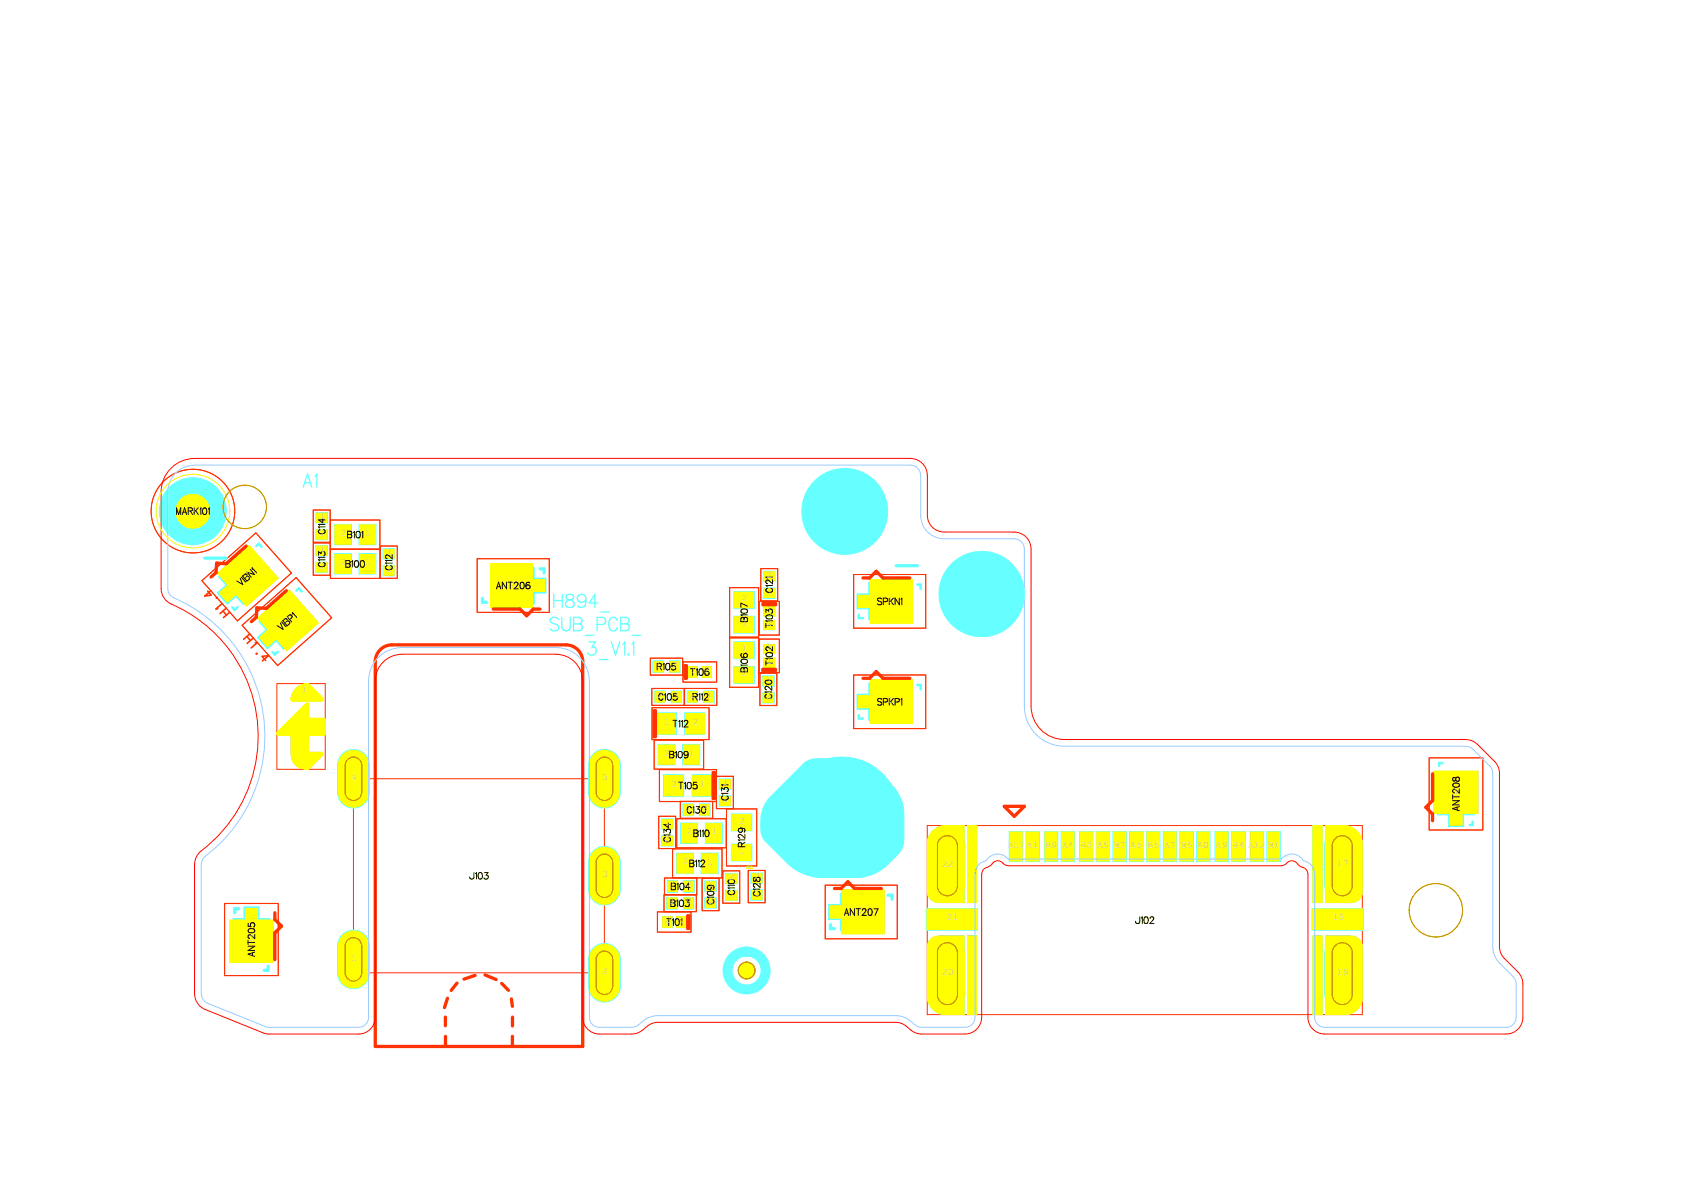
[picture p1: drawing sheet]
<svg xmlns="http://www.w3.org/2000/svg" width="297mm" height="210mm" viewBox="0 0 297 210" stroke-linecap="round" stroke-linejoin="round" font-family="sans-serif">
<!-- layer: 1 -->
<g fill="none" stroke="#f30" stroke-width=".18">
<path d="M55.2 95.7h3v5.7h-3zM55.2 89.9h3v5.7h-3zM55.3 95.7h2.9v5.7h-2.9zM55.3 89.9h2.9v5.7h-2.9zM58.3 91.7h8.7v5.1h-8.7zM58.3 96.8h8.7v5.2h-8.7zM58.3 96.9h8.7v5.1h-8.7zM67.1 96.3h3v5.7h-3zM67.1 96.3h2.9v5.7h-2.9zM84.1 98.5h12.8v9.5h-12.8zM84.2 98.5h12.7v9.5h-12.7zM35.6 102.4l9.5-8.5 6.3 7.1-9.5 8.5z"/>
<path d="M35.6 102.4l9.5-8.4 6.3 7-9.5 8.4zM42.7 110.3l9.5-8.5 6.3 7.1-9.5 8.5zM42.7 110.2l9.5-8.4 6.3 7.1-9.5 8.4zM114.7 116h5.7v3h-5.7zM114.7 116.1h5.7v2.9h-5.7zM120.4 116.7h6v3.6h-6zM120.5 116.7h5.9v3.6h-5.9zM128.7 112.4h5.1v8.8h-5.1zM128.7 103.6h5.1v8.7h-5.1zM128.7 112.5h5.1v8.7h-5.1zM133.9 112.7h3.6v5.9h-3.6zM133.9 106h3.6v6h-3.6z"/>
<path d="M133.9 112.7h3.5v5.9h-3.5zM133.9 106.1h3.5v5.9h-3.5zM134 118.7h3v5.7h-3zM134.2 100.2h3v5.8h-3zM134.2 100.3h2.9v5.6h-2.9zM150.5 119h12.8v9.5h-12.8zM150.5 101.3h12.8v9.5h-12.8zM150.6 119h12.6v9.4h-12.6zM150.6 101.3h12.6v9.4h-12.6zM48.8 120.5h8.6v15.1h-8.6zM62.3 137.3h44.3v34.2h-44.3zM115 121.4h5.7v3h-5.7z"/>
<path d="M115 124.8h10.1v5.6h-10.1zM115 124.8h10v5.6h-10zM115.4 130.5h8.7v5.1h-8.7zM116.3 135.7h10.1v5.6h-10.1zM116.3 135.7h10v5.6h-10zM120.7 121.4h5.7v3h-5.7zM126.3 136.9h3v5.7h-3zM126.4 136.9h2.9v5.7h-2.9zM252 133.6h9.5v12.7h-9.5zM39.6 159.3h9.5v12.7h-9.5zM116.2 143.9h3v5.7h-3zM116.2 143.9h2.9v5.7h-2.9z"/>
<path d="M117.1 157.7h5.7v3.1h-5.7zM117.1 157.8h5.7v2.9h-5.7zM117.2 154.8h5.7v3h-5.7zM118.6 149.6h8.8v5.2h-8.8zM118.6 149.7h8.7v5.1h-8.7zM119.3 144.3h8.8v5.2h-8.8zM119.4 144.4h8.7v5.1h-8.7zM120 141.3h5.7v3h-5.7zM123.8 154.9h3v5.7h-3zM123.8 154.9h3v5.6h-3zM127.5 153.5h3v5.8h-3zM127.5 153.6h2.9v5.6h-2.9z"/>
<path d="M128.1 142.6h5.4v10.1h-5.4zM128.1 142.6h5.3v10.1h-5.3zM131.9 153.5h3.1v5.7h-3.1zM132 153.5h2.9v5.7h-2.9zM145.5 156.1h12.8v9.4h-12.8zM145.5 156.1h12.7v9.4h-12.7zM163.5 145.6h76.8v33.3h-76.8zM115.9 160.8h6v3.6h-6zM116 160.8h5.8v3.5h-5.8z"/>
<circle cx="34" cy="90.1" r="7.4"/>
</g>
<g fill="#f00" stroke="#f00" stroke-width=".18">
<path d="M234.6 146.9a2.95 2.95 0 0 1 3.2-.7 2.95 2.95 0 0 1 1.9 2.8v7a2.95 2.95 0 0 1-3 3 2.95 2.95 0 0 1-2.9-3v-7a2.93 2.93 0 0 1 .8-2.1z" fill-rule="evenodd"/>
<path d="M234.6 166a2.96 2.96 0 0 1 3.2-.6 2.96 2.96 0 0 1 1.9 2.7v7.1a2.95 2.95 0 0 1-3 3 2.95 2.95 0 0 1-2.9-3v-7.1a3 3 0 0 1 .8-2.1z" fill-rule="evenodd"/>
<path d="M165 166a2.97 2.97 0 0 1 3.2-.6 2.97 2.97 0 0 1 1.8 2.7v7.1a2.95 2.95 0 0 1-2.9 3 2.95 2.95 0 0 1-3-3v-7.1a3 3 0 0 1 .9-2.1z" fill-rule="evenodd"/>
<path d="M164.8 147.2a2.97 2.97 0 0 1 3.3-.9 2.97 2.97 0 0 1 1.9 2.8v7.1a2.95 2.95 0 0 1-2.9 2.9 2.95 2.95 0 0 1-3-2.9v-7.1a3 3 0 0 1 .7-1.9z" fill-rule="evenodd"/>
<path d="M104.6 167.4a2.66 2.66 0 0 1 2.9-.7 2.66 2.66 0 0 1 1.8 2.5v4.7a2.65 2.65 0 0 1-2.7 2.6 2.65 2.65 0 0 1-2.7-2.6v-4.7a2.73 2.73 0 0 1 .7-1.8z" fill-rule="evenodd"/>
<path d="M104.6 150.3a2.66 2.66 0 0 1 2.9-.7 2.66 2.66 0 0 1 1.8 2.4v4.8a2.65 2.65 0 0 1-2.7 2.6 2.65 2.65 0 0 1-2.7-2.6v-4.8a2.73 2.73 0 0 1 .7-1.7z" fill-rule="evenodd"/>
<path d="M104.6 133.2a2.66 2.66 0 0 1 2.9-.8 2.66 2.66 0 0 1 1.8 2.5v4.8a2.65 2.65 0 0 1-2.7 2.6 2.65 2.65 0 0 1-2.7-2.6v-4.8a2.73 2.73 0 0 1 .7-1.7z" fill-rule="evenodd"/>
<path d="M60.5 133.1a2.66 2.66 0 0 1 2.9-.6 2.66 2.66 0 0 1 1.6 2.4v4.8a2.65 2.65 0 0 1-2.7 2.6 2.65 2.65 0 0 1-2.6-2.6v-4.8a2.65 2.65 0 0 1 .8-1.8z" fill-rule="evenodd"/>
<path d="M60.5 164.9a2.66 2.66 0 0 1 2.9-.6 2.66 2.66 0 0 1 1.6 2.5v4.7a2.65 2.65 0 0 1-2.7 2.7 2.65 2.65 0 0 1-2.6-2.7v-4.7a2.65 2.65 0 0 1 .8-1.9z" fill-rule="evenodd"/>
<circle cx="131.7" cy="171.1" r="1.48"/>
</g>
<g fill="#6ff" stroke="#6ff" stroke-width=".18">
<path d="M151.1 122.4h2.1v-1.9h7.1v6.5h-7.1v-1.9h-2.1z" fill-rule="evenodd"/>
<path d="M63.3 92.5h3v3.5h-3z" fill-rule="evenodd"/>
<path d="M59 92.5h3v3.5h-3z" fill-rule="evenodd"/>
<path d="M120.4 131.3h3v3.5h-3z" fill-rule="evenodd"/>
<path d="M116.1 131.3h2.9v3.5h-2.9z" fill-rule="evenodd"/>
<path d="M129 148.8h3.6v3h-3.6z" fill-rule="evenodd"/>
<path d="M129 143.5h3.6v3h-3.6z" fill-rule="evenodd"/>
<path d="M119.3 150.4h3v3.6h-3z" fill-rule="evenodd"/>
<path d="M123.6 150.4h3v3.6h-3z" fill-rule="evenodd"/>
<path d="M211 146.6h2.4v5.3h-2.4z" fill-rule="evenodd"/>
<path d="M220.5 146.6h2.3v5.3h-2.3z" fill-rule="evenodd"/>
<path d="M223.4 146.6h2.4v5.3h-2.4z" fill-rule="evenodd"/>
<path d="M178 146.6h2.4v5.3h-2.4z" fill-rule="evenodd"/>
<path d="M180.9 146.6h2.4v5.3h-2.4z" fill-rule="evenodd"/>
<path d="M190.4 146.6h2.3v5.3h-2.3z" fill-rule="evenodd"/>
<path d="M233.8 145.6h3.2a3.2 3.2 0 0 1 3.2 3.2v8.4a1.9 1.9 0 0 1-1.8 1.9h-4.6z" fill-rule="evenodd"/>
<path d="M231.5 145.6h1.7v13.5h-1.7z" fill-rule="evenodd"/>
<path d="M234.5 146.9a3.1 3.1 0 0 1 3.4-.7 3.1 3.1 0 0 1 1.9 2.9v6.8a3.1 3.1 0 0 1-3.1 3.1 3.1 3.1 0 0 1-3.1-3.1v-6.8a3.2 3.2 0 0 1 .9-2.2z" fill-rule="evenodd"/>
<path d="M231.4 160.2h9v3.8h-9z" fill-rule="evenodd"/>
<path d="M231.5 165h1.7v13.9h-1.7z" fill-rule="evenodd"/>
<path d="M233.8 165h4.5a1.98 1.98 0 0 1 1.9 2v8.8a3 3 0 0 1-3 3.1h-3.4z" fill-rule="evenodd"/>
<path d="M234.5 166.1a3.1 3.1 0 0 1 3.4-.7 3.1 3.1 0 0 1 1.9 2.9v6.8a3.1 3.1 0 0 1-3.1 3.1 3.1 3.1 0 0 1-3.1-3.1v-6.8a3.2 3.2 0 0 1 .9-2.2z" fill-rule="evenodd"/>
<path d="M170.6 165h1.6v13.9h-1.6z" fill-rule="evenodd"/>
<path d="M164.2 165.6l.8-.5 .5-.1h4.5v13.9h-3.2a3.2 3.2 0 0 1-3.3-3.3v-8.6a1.89 1.89 0 0 1 .7-1.4z" fill-rule="evenodd"/>
<path d="M164.9 166.1a3.1 3.1 0 0 1 3.4-.7 3.1 3.1 0 0 1 1.9 2.9v6.8a3.1 3.1 0 0 1-3.1 3.1 3.1 3.1 0 0 1-3.1-3.1v-6.8a3 3 0 0 1 .9-2.2z" fill-rule="evenodd"/>
<path d="M163.4 160.2h9v3.8h-9z" fill-rule="evenodd"/>
<path d="M164.4 146.6a3.2 3.2 0 0 1 2.4-1h3.2v13.5h-4.5a1.98 1.98 0 0 1-2-2v-8.3a3.3 3.3 0 0 1 .9-2.2z" fill-rule="evenodd"/>
<path d="M170.6 145.6h1.6v13.5h-1.6z" fill-rule="evenodd"/>
<path d="M164.9 147.1a3.1 3.1 0 0 1 3.4-.7 3.1 3.1 0 0 1 1.9 2.8v6.8a3.1 3.1 0 0 1-3.1 3.1 3.1 3.1 0 0 1-3.1-3.1v-6.8a3 3 0 0 1 .9-2.1z" fill-rule="evenodd"/>
<path d="M199.2 146.6h2.4v5.3h-2.4z" fill-rule="evenodd"/>
<path d="M196.3 146.6h2.3v5.3h-2.3z" fill-rule="evenodd"/>
<path d="M193.3 146.6h2.4v5.3h-2.4z" fill-rule="evenodd"/>
<path d="M187.1 146.6h2.4v5.3h-2.4z" fill-rule="evenodd"/>
<path d="M184.2 146.6h2.3v5.3h-2.3z" fill-rule="evenodd"/>
<path d="M217.2 146.6h2.4v5.3h-2.4z" fill-rule="evenodd"/>
<path d="M214.3 146.6h2.3v5.3h-2.3z" fill-rule="evenodd"/>
<path d="M208.1 146.6h2.3v5.3h-2.3z" fill-rule="evenodd"/>
<path d="M205.1 146.6h2.4v5.3h-2.4z" fill-rule="evenodd"/>
<path d="M202.2 146.6h2.4v5.3h-2.4z" fill-rule="evenodd"/>
<path d="M120.8 125.7h3.5v3.8h-3.5z" fill-rule="evenodd"/>
<path d="M115.7 125.7h3.6v3.8h-3.6z" fill-rule="evenodd"/>
<path d="M43 159.9h2.7v2.1h1.9v7.1h-6.5v-7.1h1.9z" fill-rule="evenodd"/>
<path d="M87.1 100h7.1v1.9h2.1v2.7h-2.1v1.9h-7.1z" fill-rule="evenodd"/>
<path d="M146.1 159.5h2.1v-2h7.1v6.5h-7.1v-1.9h-2.1z" fill-rule="evenodd"/>
<path d="M253.5 136.6h6.5v7.1h-1.9v2h-2.7v-2h-1.9z" fill-rule="evenodd"/>
<path d="M104.6 167.2a2.8 2.8 0 0 1 3.1-.6 2.8 2.8 0 0 1 1.7 2.6v4.7a2.8 2.8 0 0 1-2.8 2.8 2.8 2.8 0 0 1-2.8-2.8v-4.7a2.85 2.85 0 0 1 .8-2z" fill-rule="evenodd"/>
<path d="M104.6 150.1a2.8 2.8 0 0 1 3.1-.6 2.8 2.8 0 0 1 1.7 2.5v4.8a2.8 2.8 0 0 1-2.8 2.8 2.8 2.8 0 0 1-2.8-2.8v-4.8a2.85 2.85 0 0 1 .8-1.9z" fill-rule="evenodd"/>
<path d="M104.6 133a2.8 2.8 0 0 1 3.1-.6 2.8 2.8 0 0 1 1.7 2.5v4.8a2.8 2.8 0 0 1-2.8 2.8 2.8 2.8 0 0 1-2.8-2.8v-4.8a2.85 2.85 0 0 1 .8-1.9z" fill-rule="evenodd"/>
<path d="M60.5 132.8a2.8 2.8 0 0 1 3-.4 2.8 2.8 0 0 1 1.6 2.5v4.8a2.8 2.8 0 0 1-2.8 2.8 2.8 2.8 0 0 1-2.8-2.8v-4.8a2.74 2.74 0 0 1 1-2.1z" fill-rule="evenodd"/>
<path d="M60.4 164.8a2.8 2.8 0 0 1 3-.6 2.8 2.8 0 0 1 1.7 2.6v4.7a2.8 2.8 0 0 1-2.8 2.8 2.8 2.8 0 0 1-2.8-2.8v-4.7a2.72 2.72 0 0 1 .9-2z" fill-rule="evenodd"/>
<path d="M38.6 101.7l5.3-4.7 4.3 4.9-5.3 4.7-1.3-1.5-1.5 1.4-1.8-2 1.6-1.3z" fill-rule="evenodd"/>
<path d="M122.1 136.6h3.5v3.8h-3.5z" fill-rule="evenodd"/>
<path d="M117 136.6h3.6v3.8h-3.6z" fill-rule="evenodd"/>
<path d="M52.2 121.5a2.66 2.66 0 0 1 2.2-.9l2.5 2.5v.4l-5.3 .1-.2-.1-.1-.3a2.96 2.96 0 0 1 .9-1.7z" fill-rule="evenodd"/>
<path d="M48.9 129.1l5.2-5.1h.3l.1 2.6 2.6 .1 .2 .1v2.7l-.2 .2h-2.5l-.2 .2v2.6l.2 .2 2-.1 .3 .3v.3l-2.5 2.4a2.71 2.71 0 0 1-3-2.9l-.1-2.9-.2-.1h-2l-.3-.3z" fill-rule="evenodd"/>
<path d="M129.4 117.5h3.6v3h-3.6z" fill-rule="evenodd"/>
<path d="M129.4 113.2h3.6v3h-3.6z" fill-rule="evenodd"/>
<path d="M45.7 109.6l5.3-4.7 4.3 4.9-5.3 4.7-1.3-1.5-1.5 1.4-1.8-2 1.6-1.4z" fill-rule="evenodd"/>
<path d="M151.1 104.7h2.1v-1.9h7.1v6.5h-7.1v-1.9h-2.1z" fill-rule="evenodd"/>
<path d="M129.4 108.7h3.6v2.9h-3.6z" fill-rule="evenodd"/>
<path d="M129.4 104.3h3.6v3h-3.6z" fill-rule="evenodd"/>
<path d="M63.3 97.6h3v3.6h-3z" fill-rule="evenodd"/>
<path d="M59 97.6h3v3.6h-3z" fill-rule="evenodd"/>
<path d="M124.4 145.1h3v3.6h-3z" fill-rule="evenodd"/>
<path d="M120 145.1h3v3.6h-3z" fill-rule="evenodd"/>
<path d="M141.6 134.7a3.3 3.3 0 0 1 2.3-.9h6a6.5 6.5 0 0 1 4.6 1.9l2.8 2.7a7.3 7.3 0 0 1 2.1 5.2v4.3a3.7 3.7 0 0 1-1.1 2.8 10.5 10.5 0 0 1-5.3 3.8l-1.4 .2h-6.4a8.9 8.9 0 0 1-6.4-2.6l-3.8-3.8a2.77 2.77 0 0 1-.8-2 7.5 7.5 0 0 1 .8-4.6l.9-1.2z" fill-rule="evenodd"/>
<circle cx="34" cy="90.1" r="5.9"/>
<circle cx="131.7" cy="171.1" r="1.48"/>
<circle cx="148.5" cy="143.7" r="10.2"/>
<circle cx="173.1" cy="104.7" r="7.5"/>
<circle cx="149" cy="90.2" r="7.6"/>
</g>
<g fill="#ff0" stroke="#ff0" stroke-width=".18">
<path d="M153.5 119.9h7.4v7.7h-7.4v-2.8h-2.1v-2.1h2.1z" fill-rule="evenodd"/>
<path d="M63.5 92.6h2.7v3.3h-2.7z" fill-rule="evenodd"/>
<path d="M59.1 92.6h2.7v3.3h-2.7z" fill-rule="evenodd"/>
<path d="M131.7 152.6h.5v.5h-.5z" fill-rule="evenodd"/>
<path d="M132.2 152.6h.4v.5h-.4z" fill-rule="evenodd"/>
<path d="M120.6 131.4h2.6v3.3h-2.6z" fill-rule="evenodd"/>
<path d="M116.2 131.4h2.7v3.3h-2.7z" fill-rule="evenodd"/>
<path d="M129.1 149h3.3v2.7h-3.3z" fill-rule="evenodd"/>
<path d="M129.1 143.7h3.3v2.6h-3.3z" fill-rule="evenodd"/>
<path d="M119.5 150.6h2.6v3.3h-2.6z" fill-rule="evenodd"/>
<path d="M123.8 150.6h2.7v3.3h-2.7z" fill-rule="evenodd"/>
<path d="M211.2 146.7h2.1v5h-2.1z" fill-rule="evenodd"/>
<path d="M220.6 146.7h2.1v5h-2.1z" fill-rule="evenodd"/>
<path d="M223.6 146.7h2v5h-2z" fill-rule="evenodd"/>
<path d="M178.1 146.7h2.1v5h-2.1z" fill-rule="evenodd"/>
<path d="M181.1 146.7h2.1v5h-2.1z" fill-rule="evenodd"/>
<path d="M190.5 146.7h2.1v5h-2.1z" fill-rule="evenodd"/>
<path d="M231.5 160.3h8.8v3.6h-8.8z" fill-rule="evenodd"/>
<path d="M163.5 160.3h8.8v3.6h-8.8z" fill-rule="evenodd"/>
<path d="M199.4 146.7h2.1v5h-2.1z" fill-rule="evenodd"/>
<path d="M196.4 146.7h2.1v5h-2.1z" fill-rule="evenodd"/>
<path d="M193.5 146.7h2v5h-2z" fill-rule="evenodd"/>
<path d="M187.3 146.7h2.1v5h-2.1z" fill-rule="evenodd"/>
<path d="M184.3 146.7h2.1v5h-2.1z" fill-rule="evenodd"/>
<path d="M217.4 146.7h2v5h-2z" fill-rule="evenodd"/>
<path d="M214.4 146.7h2.1v5h-2.1z" fill-rule="evenodd"/>
<path d="M208.2 146.7h2.1v5h-2.1z" fill-rule="evenodd"/>
<path d="M205.3 146.7h2v5h-2z" fill-rule="evenodd"/>
<path d="M202.3 146.7h2.1v5h-2.1z" fill-rule="evenodd"/>
<path d="M120.9 125.8h3.3v3.6h-3.3z" fill-rule="evenodd"/>
<path d="M115.9 125.8h3.2v3.6h-3.2z" fill-rule="evenodd"/>
<path d="M40.5 162.3h2.8v-2.1h2.1v2.1h2.8v7.3h-7.7z" fill-rule="evenodd"/>
<path d="M86.5 99.4h7.4v2.8h2.1v2.1h-2.1v2.8h-7.4z" fill-rule="evenodd"/>
<path d="M148.5 157h7.4v7.6h-7.4v-2.8h-2.1v-2h2.1z" fill-rule="evenodd"/>
<path d="M252.9 136h7.7v7.4h-2.8v2.1h-2.1v-2.1h-2.8z" fill-rule="evenodd"/>
<path d="M38.4 101.1l5.5-4.9 5.1 5.7-5.5 4.9-1.9-2.1-1.5 1.4-1.4-1.6 1.6-1.3z" fill-rule="evenodd"/>
<path d="M122.2 136.7h3.2v3.6h-3.2z" fill-rule="evenodd"/>
<path d="M117.2 136.7h3.2v3.6h-3.2z" fill-rule="evenodd"/>
<path d="M52.2 121.5a2.66 2.66 0 0 1 2.2-.9l2.5 2.5v.4l-5.3 .1-.2-.1-.1-.3a2.96 2.96 0 0 1 .9-1.7z" fill-rule="evenodd"/>
<path d="M48.9 129.1l5.2-5.1h.3l.1 2.6 2.6 .1 .2 .1v2.7l-.2 .2h-2.5l-.2 .2v2.6l.2 .2 2-.1 .3 .3v.3l-2.5 2.4a2.71 2.71 0 0 1-3-2.9l-.1-2.9-.2-.1h-2l-.3-.3z" fill-rule="evenodd"/>
<path d="M129.6 117.7h3.3v2.7h-3.3z" fill-rule="evenodd"/>
<path d="M129.6 113.3h3.3v2.7h-3.3z" fill-rule="evenodd"/>
<path d="M45.5 109l5.5-4.9 5.1 5.7-5.5 4.9-1.9-2.1-1.5 1.4-1.4-1.6 1.6-1.3z" fill-rule="evenodd"/>
<path d="M153.5 102.2h7.4v7.7h-7.4v-2.8h-2.1v-2.1h2.1z" fill-rule="evenodd"/>
<path d="M129.6 108.8h3.3v2.7h-3.3z" fill-rule="evenodd"/>
<path d="M129.6 104.4h3.3v2.7h-3.3z" fill-rule="evenodd"/>
<path d="M63.5 97.8h2.7v3.3h-2.7z" fill-rule="evenodd"/>
<path d="M59.1 97.8h2.7v3.3h-2.7z" fill-rule="evenodd"/>
<path d="M124.5 145.3h2.7v3.3h-2.7z" fill-rule="evenodd"/>
<path d="M120.2 145.3h2.7v3.3h-2.7z" fill-rule="evenodd"/>
<path d="M153.5 119.9h7.4v7.7h-7.4v-2.8h-2.1v-2.1h2.1z" fill-rule="evenodd"/>
<path d="M63.5 92.6h2.7v3.3h-2.7z" fill-rule="evenodd"/>
<path d="M59.1 92.6h2.7v3.3h-2.7z" fill-rule="evenodd"/>
<path d="M131.7 152.6h.5v.5h-.5z" fill-rule="evenodd"/>
<path d="M132.2 152.6h.4v.5h-.4z" fill-rule="evenodd"/>
<path d="M120.6 131.4h2.6v3.3h-2.6z" fill-rule="evenodd"/>
<path d="M116.2 131.4h2.7v3.3h-2.7z" fill-rule="evenodd"/>
<path d="M129.1 149h3.3v2.7h-3.3z" fill-rule="evenodd"/>
<path d="M129.1 143.7h3.3v2.6h-3.3z" fill-rule="evenodd"/>
<path d="M119.5 150.6h2.6v3.3h-2.6z" fill-rule="evenodd"/>
<path d="M123.8 150.6h2.7v3.3h-2.7z" fill-rule="evenodd"/>
<path d="M211.2 146.7h2.1v5h-2.1z" fill-rule="evenodd"/>
<path d="M220.6 146.7h2.1v5h-2.1z" fill-rule="evenodd"/>
<path d="M223.6 146.7h2v5h-2z" fill-rule="evenodd"/>
<path d="M178.1 146.7h2.1v5h-2.1z" fill-rule="evenodd"/>
<path d="M181.1 146.7h2.1v5h-2.1z" fill-rule="evenodd"/>
<path d="M190.5 146.7h2.1v5h-2.1z" fill-rule="evenodd"/>
<path d="M231.5 145.6h1.7v13.5h-1.7z" fill-rule="evenodd"/>
<path d="M233.8 145.6h3.2a3.2 3.2 0 0 1 3.2 3.2v8.4a1.9 1.9 0 0 1-1.8 1.9h-4.6z" fill-rule="evenodd"/>
<path d="M234.6 146.9a2.95 2.95 0 0 1 3.2-.7 2.95 2.95 0 0 1 1.9 2.8v7a2.95 2.95 0 0 1-3 3 2.95 2.95 0 0 1-2.9-3v-7a2.93 2.93 0 0 1 .8-2.1z" fill-rule="evenodd"/>
<path d="M231.5 160.3h8.8v3.6h-8.8z" fill-rule="evenodd"/>
<path d="M231.5 165h1.7v13.9h-1.7z" fill-rule="evenodd"/>
<path d="M233.8 165h4.5a1.98 1.98 0 0 1 1.9 2v8.8a3 3 0 0 1-3 3.1h-3.4z" fill-rule="evenodd"/>
<path d="M234.6 166a2.96 2.96 0 0 1 3.2-.6 2.96 2.96 0 0 1 1.9 2.7v7.1a2.95 2.95 0 0 1-3 3 2.95 2.95 0 0 1-2.9-3v-7.1a3 3 0 0 1 .8-2.1z" fill-rule="evenodd"/>
<path d="M164.2 165.6l.8-.5 .5-.1h4.5v13.9h-3.2a3.3 3.3 0 0 1-3.3-3.3v-8.6a1.89 1.89 0 0 1 .7-1.4z" fill-rule="evenodd"/>
<path d="M170.6 165h1.6v13.9h-1.6z" fill-rule="evenodd"/>
<path d="M165 166a2.97 2.97 0 0 1 3.2-.6 2.97 2.97 0 0 1 1.8 2.7v7.1a2.95 2.95 0 0 1-2.9 3 2.95 2.95 0 0 1-3-3v-7.1a3 3 0 0 1 .9-2.1z" fill-rule="evenodd"/>
<path d="M163.5 160.3h8.8v3.6h-8.8z" fill-rule="evenodd"/>
<path d="M170.6 145.6h1.6v13.5h-1.6z" fill-rule="evenodd"/>
<path d="M164.4 146.6a3.2 3.2 0 0 1 2.4-1h3.2v13.5h-4.5a1.98 1.98 0 0 1-2-2v-8.3a3.3 3.3 0 0 1 .9-2.2z" fill-rule="evenodd"/>
<path d="M164.8 147.2a2.97 2.97 0 0 1 3.3-.9 2.97 2.97 0 0 1 1.9 2.8v7.1a2.95 2.95 0 0 1-2.9 2.9 2.95 2.95 0 0 1-3-2.9v-7.1a3 3 0 0 1 .7-1.9z" fill-rule="evenodd"/>
<path d="M199.4 146.7h2.1v5h-2.1z" fill-rule="evenodd"/>
<path d="M196.4 146.7h2.1v5h-2.1z" fill-rule="evenodd"/>
<path d="M193.5 146.7h2v5h-2z" fill-rule="evenodd"/>
<path d="M187.3 146.7h2.1v5h-2.1z" fill-rule="evenodd"/>
<path d="M184.3 146.7h2.1v5h-2.1z" fill-rule="evenodd"/>
<path d="M217.4 146.7h2v5h-2z" fill-rule="evenodd"/>
<path d="M214.4 146.7h2.1v5h-2.1z" fill-rule="evenodd"/>
<path d="M208.2 146.7h2.1v5h-2.1z" fill-rule="evenodd"/>
<path d="M205.3 146.7h2v5h-2z" fill-rule="evenodd"/>
<path d="M202.3 146.7h2.1v5h-2.1z" fill-rule="evenodd"/>
<path d="M120.9 125.8h3.3v3.6h-3.3z" fill-rule="evenodd"/>
<path d="M115.9 125.8h3.2v3.6h-3.2z" fill-rule="evenodd"/>
<path d="M40.5 162.3h2.8v-2.1h2.1v2.1h2.8v7.3h-7.7z" fill-rule="evenodd"/>
<path d="M86.5 99.4h7.4v2.8h2.1v2.1h-2.1v2.8h-7.4z" fill-rule="evenodd"/>
<path d="M148.5 157h7.4v7.6h-7.4v-2.8h-2.1v-2h2.1z" fill-rule="evenodd"/>
<path d="M252.9 136h7.7v7.4h-2.8v2.1h-2.1v-2.1h-2.8z" fill-rule="evenodd"/>
<path d="M104.6 167.4a2.66 2.66 0 0 1 2.9-.7 2.66 2.66 0 0 1 1.8 2.5v4.7a2.65 2.65 0 0 1-2.7 2.6 2.65 2.65 0 0 1-2.7-2.6v-4.7a2.73 2.73 0 0 1 .7-1.8z" fill-rule="evenodd"/>
<path d="M104.6 150.3a2.66 2.66 0 0 1 2.9-.7 2.66 2.66 0 0 1 1.8 2.4v4.8a2.65 2.65 0 0 1-2.7 2.6 2.65 2.65 0 0 1-2.7-2.6v-4.8a2.73 2.73 0 0 1 .7-1.7z" fill-rule="evenodd"/>
<path d="M104.6 133.2a2.66 2.66 0 0 1 2.9-.8 2.66 2.66 0 0 1 1.8 2.5v4.8a2.65 2.65 0 0 1-2.7 2.6 2.65 2.65 0 0 1-2.7-2.6v-4.8a2.73 2.73 0 0 1 .7-1.7z" fill-rule="evenodd"/>
<path d="M60.5 133.1a2.66 2.66 0 0 1 2.9-.6 2.66 2.66 0 0 1 1.6 2.4v4.8a2.65 2.65 0 0 1-2.7 2.6 2.65 2.65 0 0 1-2.6-2.6v-4.8a2.65 2.65 0 0 1 .8-1.8z" fill-rule="evenodd"/>
<path d="M60.5 164.9a2.66 2.66 0 0 1 2.9-.6 2.66 2.66 0 0 1 1.6 2.5v4.7a2.65 2.65 0 0 1-2.7 2.7 2.65 2.65 0 0 1-2.6-2.7v-4.7a2.65 2.65 0 0 1 .8-1.9z" fill-rule="evenodd"/>
<path d="M38.4 101.1l5.5-4.9 5.1 5.7-5.5 4.9-1.9-2.1-1.5 1.4-1.4-1.6 1.6-1.3z" fill-rule="evenodd"/>
<path d="M122.2 136.7h3.2v3.6h-3.2z" fill-rule="evenodd"/>
<path d="M117.2 136.7h3.2v3.6h-3.2z" fill-rule="evenodd"/>
<path d="M52.2 121.5a2.66 2.66 0 0 1 2.2-.9l2.5 2.5v.4l-5.3 .1-.2-.1-.1-.3a2.96 2.96 0 0 1 .9-1.7z" fill-rule="evenodd"/>
<path d="M48.9 129.1l5.2-5.1h.3l.1 2.6 2.6 .1 .2 .1v2.7l-.2 .2h-2.5l-.2 .2v2.6l.2 .2 2-.1 .3 .3v.3l-2.5 2.4a2.71 2.71 0 0 1-3-2.9l-.1-2.9-.2-.1h-2l-.3-.3z" fill-rule="evenodd"/>
<path d="M129.6 117.7h3.3v2.7h-3.3z" fill-rule="evenodd"/>
<path d="M129.6 113.3h3.3v2.7h-3.3z" fill-rule="evenodd"/>
<path d="M45.5 109l5.5-4.9 5.1 5.7-5.5 4.9-1.9-2.1-1.5 1.4-1.4-1.6 1.6-1.3z" fill-rule="evenodd"/>
<path d="M153.5 102.2h7.4v7.7h-7.4v-2.8h-2.1v-2.1h2.1z" fill-rule="evenodd"/>
<path d="M129.6 108.8h3.3v2.7h-3.3z" fill-rule="evenodd"/>
<path d="M129.6 104.4h3.3v2.7h-3.3z" fill-rule="evenodd"/>
<path d="M63.5 97.8h2.7v3.3h-2.7z" fill-rule="evenodd"/>
<path d="M59.1 97.8h2.7v3.3h-2.7z" fill-rule="evenodd"/>
<path d="M124.5 145.3h2.7v3.3h-2.7z" fill-rule="evenodd"/>
<path d="M120.2 145.3h2.7v3.3h-2.7z" fill-rule="evenodd"/>
<path d="M153.5 119.9h7.4v7.7h-7.4v-2.8h-2.1v-2.1h2.1z" fill-rule="evenodd"/>
<path d="M63.5 92.6h2.7v3.3h-2.7z" fill-rule="evenodd"/>
<path d="M59.1 92.6h2.7v3.3h-2.7z" fill-rule="evenodd"/>
<path d="M131.7 152.6h.5v.5h-.5z" fill-rule="evenodd"/>
<path d="M132.2 152.6h.4v.5h-.4z" fill-rule="evenodd"/>
<path d="M120.6 131.4h2.6v3.3h-2.6z" fill-rule="evenodd"/>
<path d="M116.2 131.4h2.7v3.3h-2.7z" fill-rule="evenodd"/>
<path d="M129.1 149h3.3v2.7h-3.3z" fill-rule="evenodd"/>
<path d="M129.1 143.7h3.3v2.6h-3.3z" fill-rule="evenodd"/>
<path d="M119.5 150.6h2.6v3.3h-2.6z" fill-rule="evenodd"/>
<path d="M123.8 150.6h2.7v3.3h-2.7z" fill-rule="evenodd"/>
<path d="M211.2 146.7h2.1v5h-2.1z" fill-rule="evenodd"/>
<path d="M220.6 146.7h2.1v5h-2.1z" fill-rule="evenodd"/>
<path d="M223.6 146.7h2v5h-2z" fill-rule="evenodd"/>
<path d="M178.1 146.7h2.1v5h-2.1z" fill-rule="evenodd"/>
<path d="M181.1 146.7h2.1v5h-2.1z" fill-rule="evenodd"/>
<path d="M190.5 146.7h2.1v5h-2.1z" fill-rule="evenodd"/>
<path d="M231.5 160.3h8.8v3.6h-8.8z" fill-rule="evenodd"/>
<path d="M163.5 160.3h8.8v3.6h-8.8z" fill-rule="evenodd"/>
<path d="M199.4 146.7h2.1v5h-2.1z" fill-rule="evenodd"/>
<path d="M196.4 146.7h2.1v5h-2.1z" fill-rule="evenodd"/>
<path d="M193.5 146.7h2v5h-2z" fill-rule="evenodd"/>
<path d="M187.3 146.7h2.1v5h-2.1z" fill-rule="evenodd"/>
<path d="M184.3 146.7h2.1v5h-2.1z" fill-rule="evenodd"/>
<path d="M217.4 146.7h2v5h-2z" fill-rule="evenodd"/>
<path d="M214.4 146.7h2.1v5h-2.1z" fill-rule="evenodd"/>
<path d="M208.2 146.7h2.1v5h-2.1z" fill-rule="evenodd"/>
<path d="M205.3 146.7h2v5h-2z" fill-rule="evenodd"/>
<path d="M202.3 146.7h2.1v5h-2.1z" fill-rule="evenodd"/>
<path d="M120.9 125.8h3.3v3.6h-3.3z" fill-rule="evenodd"/>
<path d="M115.9 125.8h3.2v3.6h-3.2z" fill-rule="evenodd"/>
<path d="M40.5 162.3h2.8v-2.1h2.1v2.1h2.8v7.3h-7.7z" fill-rule="evenodd"/>
<path d="M86.5 99.4h7.4v2.8h2.1v2.1h-2.1v2.8h-7.4z" fill-rule="evenodd"/>
<path d="M148.5 157h7.4v7.6h-7.4v-2.8h-2.1v-2h2.1z" fill-rule="evenodd"/>
<path d="M252.9 136h7.7v7.4h-2.8v2.1h-2.1v-2.1h-2.8z" fill-rule="evenodd"/>
<path d="M38.4 101.1l5.5-4.9 5.1 5.7-5.5 4.9-1.9-2.1-1.5 1.4-1.4-1.6 1.6-1.3z" fill-rule="evenodd"/>
<path d="M122.2 136.7h3.2v3.6h-3.2z" fill-rule="evenodd"/>
<path d="M117.2 136.7h3.2v3.6h-3.2z" fill-rule="evenodd"/>
<path d="M52.2 121.5a2.66 2.66 0 0 1 2.2-.9l2.5 2.5v.4l-5.3 .1-.2-.1-.1-.3a2.96 2.96 0 0 1 .9-1.7z" fill-rule="evenodd"/>
<path d="M48.9 129.1l5.2-5.1h.3l.1 2.6 2.6 .1 .2 .1v2.7l-.2 .2h-2.5l-.2 .2v2.6l.2 .2 2-.1 .3 .3v.3l-2.5 2.4a2.71 2.71 0 0 1-3-2.9l-.1-2.9-.2-.1h-2l-.3-.3z" fill-rule="evenodd"/>
<path d="M129.6 117.7h3.3v2.7h-3.3z" fill-rule="evenodd"/>
<path d="M129.6 113.3h3.3v2.7h-3.3z" fill-rule="evenodd"/>
<path d="M45.5 109l5.5-4.9 5.1 5.7-5.5 4.9-1.9-2.1-1.5 1.4-1.4-1.6 1.6-1.3z" fill-rule="evenodd"/>
<path d="M153.5 102.2h7.4v7.7h-7.4v-2.8h-2.1v-2.1h2.1z" fill-rule="evenodd"/>
<path d="M129.6 108.8h3.3v2.7h-3.3z" fill-rule="evenodd"/>
<path d="M129.6 104.4h3.3v2.7h-3.3z" fill-rule="evenodd"/>
<path d="M63.5 97.8h2.7v3.3h-2.7z" fill-rule="evenodd"/>
<path d="M59.1 97.8h2.7v3.3h-2.7z" fill-rule="evenodd"/>
<path d="M124.5 145.3h2.7v3.3h-2.7z" fill-rule="evenodd"/>
<path d="M120.2 145.3h2.7v3.3h-2.7z" fill-rule="evenodd"/>
<circle cx="34" cy="90.1" r="2.95"/>
<circle cx="53.6" cy="121.9" r=".3"/>
<circle cx="131.7" cy="171.1" r="1.48"/>
</g>
<g fill="none" stroke="#f30" stroke-width=".58">
<path d="M38.2 99.3l-.1 1.7-.9 .7M50.5 104.1l-3.5 3.2-1.7-.1-.1 1.6-.9 .8M67.3 114.3l1.2-.5 .6-.1h30.7a2.95 2.95 0 0 1 3 2.9v67.9h-36.6v-67.9a2.94 2.94 0 0 1 1.1-2.3zM87 107.4h4.7l1.2 1.2 1.2-1.2h1.1M152.2 119.6h1.2l1.1-1.2 1.2 1.2h4.7M152.2 101.9h1.2l1.1-1.2 1.2 1.2h4.7M252.6 136.4v4.8l-1.1 1.1 1.1 1.2v1.2M147.2 156.7h1.1l1.2-1.2 1.2 1.2h4.7M177.1 142.2h3.6l-1.8 1.7zM48.5 160.9v1.2l1.2 1.2-1.2 1.2v4.7M78.5 179.3v1.6M78.9 176l-.5 1.7"/>
<path d="M80.6 173.3l-1 1.3M83.8 172l-2 .6M85.5 171.9l2 .8M88.5 173.4l1.2 1.2M90.2 176.1l.2 1.3M90.4 179.3v1.6M78.6 182.7v1.8M90.4 182.7v1.8"/>
</g>
<path d="M120.8 117.3h.3v2.4h-.3zM134.5 118h2.3v.3h-2.3zM134.5 106.3h2.3v.4h-2.3zM115.3 125.2h.4v4.7h-.4zM125.7 136.2h.3v4.7h-.3zM121.2 161.4h.4v2.4h-.4z" fill="none" stroke="#f30" stroke-width=".44"/>
<path d="M162.3 83.8a1.79 1.79 0 0 0-1.7-1.8h-126.3a4.7 4.7 0 0 0-4.7 4.7v17.1a1.76 1.76 0 0 0 1.1 1.6M162.4 83.8v7.1a4.1 4.1 0 0 0 4.1 4.1h12.4M178.9 95a1.76 1.76 0 0 1 1.7 1.8M180.7 96.8v27.7a7.1 7.1 0 0 0 7 7.1h70.8M30.7 105.4a26.6 26.6 0 0 1 5.2 45.9l-.4 1.1v22.8a1.76 1.76 0 0 0 1.1 1.7l10.2 4.1M103.9 120.1a5.9 5.9 0 0 0-5.9-5.9h-27.1a5.9 5.9 0 0 0-5.9 5.9v59.3a1.76 1.76 0 0 1-1.8 1.7h-15.7l-.7-.1M103.9 120.1v59.3a1.76 1.76 0 0 0 1.8 1.7h6a3.1 3.1 0 0 0 1.7-1.1M258.5 131.6a1.76 1.76 0 0 1 1.2 .5l3 3 .5 .9 .1 30.9a4.1 4.1 0 0 0 1.2 2.9M229.9 151.8a2.35 2.35 0 0 0-3.9-.3h-48.2a2.35 2.35 0 0 0-3.9 .3 2.35 2.35 0 0 0-1.9 2.3l-.1 25.3a1.76 1.76 0 0 1-1.7 1.7h-8a3.1 3.1 0 0 1-1.6-1.1M229.9 151.8a2.35 2.35 0 0 1 1.9 2.3M231.8 154.1v25.3a1.76 1.76 0 0 0 1.8 1.7h32a1.76 1.76 0 0 0 1.8-1.7v-5.9a1.76 1.76 0 0 0-.5-1.3l-2.4-2.4M113.4 180l1.2-.7 1.4-.2h41.9l1.5 .2 1.2 .7" fill="none" stroke="#9cf" stroke-width=".18"/>
<path d="M34.3 80.8a5.9 5.9 0 0 0-5.9 5.9v17.1a2.95 2.95 0 0 0 1.8 2.7M34.3 80.8h126.3M160.6 80.8a2.95 2.95 0 0 1 2.9 3v7.1a2.95 2.95 0 0 0 3 2.9h12.4a2.98 2.98 0 0 1 2.9 3v27.7a5.9 5.9 0 0 0 5.9 5.9h70.8M30.2 106.5a25.4 25.4 0 0 1 4.9 43.8 2.95 2.95 0 0 0-.8 2.1M102.7 120.1a4.7 4.7 0 0 0-4.7-4.8l-27.1 .1a4.7 4.7 0 0 0-4.7 4.7v59.3a2.95 2.95 0 0 1-3 2.9h-16.3l-10.7-4.3a2.95 2.95 0 0 1-1.9-2.8M102.8 120.1v59.3a2.95 2.95 0 0 0 2.9 2.9h5.7l.8-.1a5.6 5.6 0 0 0 2.3-1.5l.7-.3 .8-.1h41.9l.9 .1a5.5 5.5 0 0 1 2.2 1.5l.7 .3 .8 .1h7.7a2.95 2.95 0 0 0 2.9-2.9v-25.3a1.2 1.2 0 0 1 1-1.2M258.5 130.4a3 3 0 0 1 2.1 .9l3 2.9a2.95 2.95 0 0 1 .8 2.1v30.6a2.93 2.93 0 0 0 .9 2.1l2.4 2.4a2.95 2.95 0 0 1 .9 2.1v5.9a2.95 2.95 0 0 1-3 2.9h-32a2.95 2.95 0 0 1-2.9-2.9v-25.3M34.3 152.4v22.8M226.9 152.2l-.4 .3-.5 .1h-48.2l-.7-.2a1.31 1.31 0 0 0-2.3 .1l-.7 .4M226.9 152.2a1.16 1.16 0 0 1 1.9 .1M228.9 152.3l.3 .4 .5 .2M229.7 152.9a1.16 1.16 0 0 1 .9 1.2" fill="none" stroke="#f00" stroke-width=".18"/>
<circle cx="34" cy="90.1" r="6.5" fill="none" stroke="#ff0" stroke-width=".18"/>
<g fill="none" stroke="#c90" stroke-width=".18">
<path d="M61.5 133.8a1.46 1.46 0 0 1 1.5-.2 1.46 1.46 0 0 1 .8 1.3v4.8a1.46 1.46 0 0 1-1.5 1.4 1.46 1.46 0 0 1-1.4-1.4v-4.8v-.4zM105.4 134.1a1.46 1.46 0 0 1 1.6-.6 1.46 1.46 0 0 1 1.1 1.4v4.8a1.46 1.46 0 0 1-1.5 1.4 1.46 1.46 0 0 1-1.5-1.4v-4.8zM105.4 151.2a1.46 1.46 0 0 1 1.6-.5 1.46 1.46 0 0 1 1.1 1.3v4.8a1.46 1.46 0 0 1-1.5 1.4 1.46 1.46 0 0 1-1.5-1.4v-4.8zM168.8 149.1a1.76 1.76 0 0 0-1.7-1.8 1.76 1.76 0 0 0-1.8 1.8v7.1a1.76 1.76 0 0 0 1.8 1.7 1.76 1.76 0 0 0 1.7-1.7M168.9 149.1v7.1M235.5 147.9a1.76 1.76 0 0 1 1.9-.4 1.76 1.76 0 0 1 1.1 1.6v7.1a1.77 1.77 0 0 1-1.8 1.7 1.77 1.77 0 0 1-1.8-1.7l.1-7.1v-.5zM61.5 165.6a1.46 1.46 0 0 1 1.5-.1 1.46 1.46 0 0 1 .8 1.3v4.7a1.46 1.46 0 0 1-1.5 1.5 1.46 1.46 0 0 1-1.4-1.5v-4.7v-.5zM105.4 168.3a1.46 1.46 0 0 1 1.6-.5 1.46 1.46 0 0 1 1.1 1.4v4.7a1.46 1.46 0 0 1-1.5 1.4 1.46 1.46 0 0 1-1.5-1.4v-4.7zM168.8 168a1.76 1.76 0 0 0-1.7-1.8 1.76 1.76 0 0 0-1.8 1.8v7.4a1.76 1.76 0 0 0 1.8 1.7 1.76 1.76 0 0 0 1.7-1.7M168.9 168v7.4M235.5 166.7a1.76 1.76 0 0 1 1.9-.4 1.76 1.76 0 0 1 1.1 1.7v7.4a1.77 1.77 0 0 1-1.8 1.7 1.77 1.77 0 0 1-1.8-1.7l.1-7.4v-.5z"/>
<circle cx="43.2" cy="89.4" r="3.8"/>
<circle cx="148.8" cy="90.3" r="4.7"/>
<circle cx="173" cy="104.8" r="4.7"/>
<circle cx="148.8" cy="142.8" r="8"/>
<circle cx="131.7" cy="171.1" r="1.46"/>
<circle cx="253.2" cy="160.5" r="4.7"/>
</g>
<circle cx="131.7" cy="171.1" r="3.3" fill="none" stroke="#6ff" stroke-width="1.8"/>
<path d="M158 99.7h3.8M85.1 105.5v.7h.7M95.2 100.3h.8v.7M156.6 157.8h.7v.7M42.1 160.2h-.7v.7M47.3 170.4v.7h-.7M146.5 163v.7h.7" fill="none" stroke="#6ff" stroke-width=".58"/>
<path d="M45.2 96.3l.4-.4 .5 .5M41.9 107.1l-.5 .4-.4-.4M49 114.9l-.5 .5-.4-.4M52.3 104.1l.4-.3 .5 .5M151.4 108.4v.6h.8M161.8 103.1h.6v.7M151.4 126.1v.6h.8M161.8 120.8h.6v.7M254.4 134.5h-.6v.5M259.7 144.9v.6h-.5" fill="none" stroke="#6ff" stroke-width=".44"/>
<text font-size="8.8" fill="#6ff" x="36.1" y="100">-</text>
<g font-size="3.5" fill="#6ff">
<text x="53.5" y="85.6">A1</text>
<text x="97.7" y="106.8">H894_</text>
<text x="97" y="110.9">SUB_PCB_</text>
<text x="103.6" y="115.2">3_V1.1</text>
</g>
<g font-size="2.2" fill="#f30">
<text x="40.5" y="107.9" transform="rotate(-131 40.5 107.9)">H1.4</text>
<text x="43.1" y="112.6" transform="rotate(49 43.1 112.6)">H1.4</text>
</g>
<g font-size="1.8" fill="#0c0c0c">
<text x="30.3" y="90.6">MARK101</text>
<text x="57.2" y="94.9" transform="rotate(-90 57.2 94.9)">C114</text>
<text x="60.5" y="94.7">B101</text>
<text x="57.2" y="100.7" transform="rotate(-90 57.2 100.7)">C113</text>
<text x="60.5" y="99.9">B100</text>
<text x="69.1" y="101.2" transform="rotate(-90 69.1 101.2)">C112</text>
<text x="41.9" y="103.9" transform="rotate(-41 41.9 103.9)">VIBN1</text>
<text x="87.3" y="103.7">ANT206</text>
<text x="136.2" y="105.2" transform="rotate(-90 136.2 105.2)">C121</text>
<text x="154.3" y="106.5">SPKN1</text>
<text x="49" y="111.7" transform="rotate(-41 49 111.7)">VIBP1</text>
<text x="131.7" y="110.1" transform="rotate(-90 131.7 110.1)">B107</text>
<text x="136.2" y="111.1" transform="rotate(-90 136.2 111.1)">T103</text>
<text x="115.4" y="118">R105</text>
<text x="121.3" y="119">T106</text>
<text x="131.7" y="118.9" transform="rotate(-90 131.7 118.9)">B106</text>
<text x="136.2" y="117.8" transform="rotate(-90 136.2 117.8)">T102</text>
<text x="115.7" y="123.4">C105</text>
<text x="121.4" y="123.4">R112</text>
<text x="136" y="123.7" transform="rotate(-90 136 123.7)">C120</text>
<text x="154.3" y="124.2">SPKP1</text>
<text x="117.9" y="128.1">T112</text>
<text x="117.6" y="133.6">B109</text>
<text x="119.2" y="139">T105</text>
<text x="120.7" y="143.3">C130</text>
<text x="128.4" y="141.8" transform="rotate(-90 128.4 141.8)">C131</text>
<text x="257.3" y="143.2" transform="rotate(-90 257.3 143.2)">ANT208</text>
<text x="118.2" y="148.9" transform="rotate(-90 118.2 148.9)">C134</text>
<text x="121.6" y="147.4">B110</text>
<text x="131.3" y="149.8" transform="rotate(-90 131.3 149.8)">R129</text>
<text x="82.4" y="154.9">J103</text>
<text x="120.9" y="152.7">B112</text>
<text x="117.8" y="159.7">B103</text>
<text x="117.9" y="156.8">B104</text>
<text x="125.8" y="159.8" transform="rotate(-90 125.8 159.8)">C109</text>
<text x="129.5" y="158.5" transform="rotate(-90 129.5 158.5)">C110</text>
<text x="133.9" y="158.4" transform="rotate(-90 133.9 158.4)">C128</text>
<text x="148.7" y="161.3">ANT207</text>
<text x="116.8" y="163.1">T101</text>
<text x="199.8" y="162.7">J102</text>
<text x="44.8" y="168.8" transform="rotate(-90 44.8 168.8)">ANT205</text>
</g>
<g font-size="1.8" fill="#dbdbdb">
<text x="33.6" y="90.3">1</text>
<text x="56.3" y="94.4">2</text>
<text x="56.3" y="91.5">1</text>
<text x="60" y="94.5">2</text>
<text x="64.4" y="94.5">1</text>
<text x="43.1" y="101.9">1</text>
<text x="56.3" y="100.2">2</text>
<text x="56.3" y="97.3">1</text>
<text x="60" y="99.6">2</text>
<text x="64.4" y="99.6">1</text>
<text x="68.1" y="100.8">2</text>
<text x="68.2" y="97.9">1</text>
<text x="135.2" y="101.8">2</text>
<text x="90.1" y="103.4">1</text>
<text x="130.8" y="106">2</text>
<text x="135.3" y="104.8">1</text>
<text x="135.3" y="108">1</text>
<text x="156.5" y="106.2">1</text>
<text x="50.2" y="109.8">1</text>
<text x="130.8" y="110.3">1</text>
<text x="135.2" y="110.4">2</text>
<text x="115.7" y="117.8">1</text>
<text x="118.6" y="117.7">2</text>
<text x="121.8" y="118.7">1</text>
<text x="124.2" y="118.7">2</text>
<text x="130.8" y="119.2">2</text>
<text x="130.8" y="114.9">1</text>
<text x="135.2" y="114.6">2</text>
<text x="135.3" y="117.1">1</text>
<text x="53.2" y="122">1</text>
<text x="115.9" y="123.1">2</text>
<text x="118.9" y="123.1">1</text>
<text x="121.6" y="123.1">2</text>
<text x="124.6" y="123.1">1</text>
<text x="135.1" y="123.2">2</text>
<text x="135.1" y="120.3">1</text>
<text x="156.5" y="123.9">1</text>
<text x="117.1" y="127.8">1</text>
<text x="122.1" y="127.8">2</text>
<text x="61.9" y="137.5">4</text>
<text x="106.2" y="137.5">5</text>
<text x="117.1" y="133.2">2</text>
<text x="121.5" y="133.3">1</text>
<text x="118.4" y="138.7">2</text>
<text x="120.9" y="143">1</text>
<text x="123.4" y="138.7">1</text>
<text x="123.8" y="143">2</text>
<text x="127.4" y="141.4">2</text>
<text x="127.4" y="138.5">1</text>
<text x="256.4" y="140.2">1</text>
<text x="117.2" y="148.4">2</text>
<text x="117.3" y="145.5">1</text>
<text x="121.1" y="147.1">2</text>
<text x="125.5" y="147.1">1</text>
<text x="130.3" y="145.2">2</text>
<text x="177.6" y="149.4">B12</text>
<text x="181" y="149.4">A1</text>
<text x="184.3" y="149.4">B9</text>
<text x="187.2" y="149.5">A4</text>
<text x="190.5" y="149.4">B8</text>
<text x="193.4" y="149.5">A5</text>
<text x="196.4" y="149.5">B7</text>
<text x="199.3" y="149.4">A6</text>
<text x="202.3" y="149.4">B6</text>
<text x="205.2" y="149.5">A7</text>
<text x="208.2" y="149.5">B5</text>
<text x="211.1" y="149.4">A8</text>
<text x="214.4" y="149.4">A9</text>
<text x="217.4" y="149.5">B4</text>
<text x="220.1" y="149.4">A12</text>
<text x="223.6" y="149.4">B1</text>
<text x="106.2" y="154.6">3</text>
<text x="120.4" y="152.4">2</text>
<text x="124.7" y="152.4">1</text>
<text x="128.5" y="155.1">2</text>
<text x="130.4" y="150.5">1</text>
<text x="131.5" y="153.1">21</text>
<text x="133" y="155">2</text>
<text x="166.1" y="152.8">22</text>
<text x="235.8" y="152.7">17</text>
<text x="118.1" y="159.4">1</text>
<text x="118.2" y="156.5">1</text>
<text x="121" y="159.4">2</text>
<text x="121.1" y="156.5">2</text>
<text x="124.9" y="159.4">2</text>
<text x="124.9" y="156.5">1</text>
<text x="128.6" y="158.1">1</text>
<text x="133" y="158">1</text>
<text x="151.5" y="161">1</text>
<text x="43.9" y="165.9">1</text>
<text x="117.2" y="162.8">2</text>
<text x="119.7" y="162.8">1</text>
<text x="166.9" y="162.3">21</text>
<text x="235" y="162.3">18</text>
<text x="61.9" y="169.4">1</text>
<text x="106.2" y="171.7">2</text>
<text x="166.1" y="171.9">20</text>
<text x="235.8" y="171.9">19</text>
</g>
</svg>
